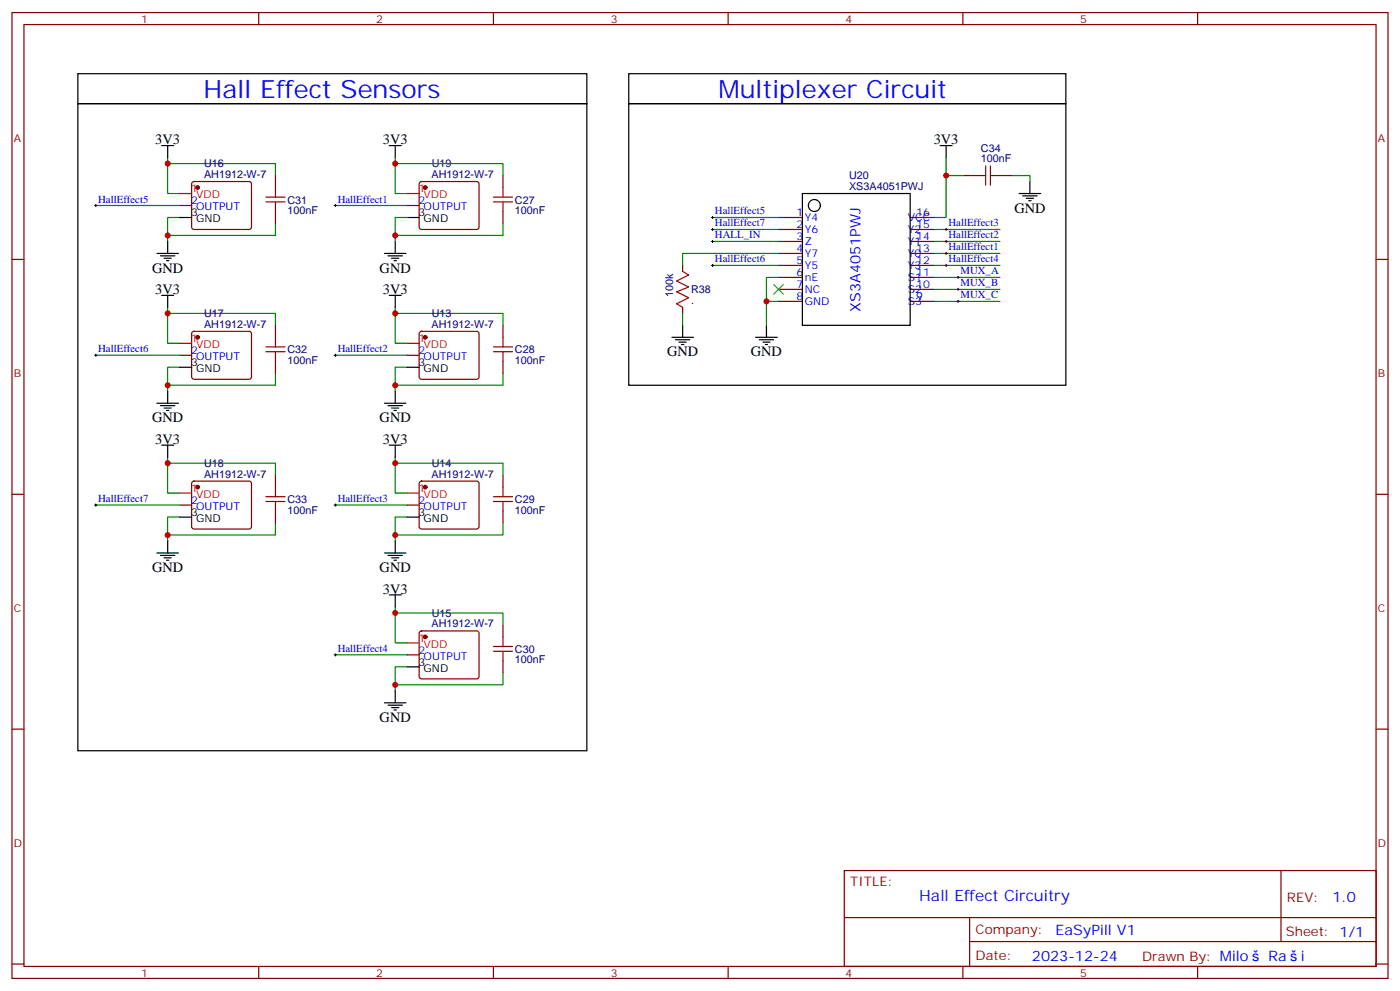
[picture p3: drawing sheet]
<svg xmlns="http://www.w3.org/2000/svg" width="412mm" height="292mm" viewBox="0 0 412 292" stroke-linecap="round" stroke-linejoin="round" font-family="sans-serif">
<g fill="none" stroke="#870000" stroke-width=".35">
<path d="M3.5 3.7h405.4v284.3h-405.4zM7.1 7.2h398.2v277.3h-398.2zM76.2 3.7v3.5M145.3 3.7v3.5M214.5 3.7v3.5M283.6 3.7v3.5M352.8 3.7v3.5M56.7 53.7l.4-.3h16.3l.5 .3 .2 .5v12.7l-.3 .5-.4 .2h-16.3l-.4-.3-.3-.4v-12.7zM81.1 51.7v3.5M123.7 53.7l.5-.3h16.2l.5 .3 .2 .5v12.7l-.2 .5-.5 .2h-16.2l-.5-.3-.2-.4v-12.7zM148.2 51.7v3.5M284 51.7h3.5"/>
<path d="M294.6 51.7h3.5M3.5 76.4h3.6M52.9 60.5h3.5M81.1 62.3v3.5M119.9 60.5h3.6M148.2 62.3v3.5M201.1 78.1v1.8M229.3 64h7.1M229.3 67.6h7.1M229.3 71.1h7.1M229.3 74.6h7.1M229.3 78.1h7.1"/>
<path d="M268.1 64h7.1M268.1 67.6h7.1M268.1 71.1h7.1M268.1 74.6h7.1M268.1 78.1h7.1M405.3 76.4h3.6M56.7 97.7l.4-.2h16.3l.5 .2 .2 .5v12.7l-.3 .5-.4 .3h-16.3l-.4-.3-.3-.5v-12.7zM81.1 95.8v3.5M123.7 97.7l.5-.2h16.2l.5 .2 .2 .5v12.7l-.2 .5-.5 .3h-16.2l-.5-.3-.2-.5v-12.7zM148.2 95.8v3.5M201.1 90.5v1.8M229.3 81.7h7.1"/>
<path d="M229.3 85.2h7.1M229.3 88.7h7.1M268.1 81.7h7.1M268.1 85.2h7.1M268.1 88.7h7.1M52.9 104.6h3.5M81.1 106.4v3.5M119.9 104.6h3.6M148.2 106.4v3.5M81.1 139.9v3.5M148.2 139.9v3.5M3.5 145.5h3.6"/>
<path d="M52.9 148.7h3.5M56.7 141.8l.4-.2h16.3l.5 .2 .2 .5v12.7l-.3 .5-.4 .3h-16.3l-.4-.3-.3-.5v-12.7zM81.1 150.5v3.5M119.9 148.7h3.6M123.7 141.8l.5-.2h16.2l.5 .2 .2 .5v12.7l-.2 .5-.5 .3h-16.2l-.5-.3-.2-.5v-12.7zM148.2 150.5v3.5M405.3 145.5h3.6M119.9 192.8h3.6M123.7 185.9l.5-.2h16.2l.5 .2 .2 .5v12.7l-.2 .5-.5 .2h-16.2l-.5-.2-.2-.5v-12.7zM148.2 184v3.5M148.2 194.6v3.5M3.5 214.7h3.6"/>
<path d="M405.3 214.7h3.6M248.7 256.3h156.6v28.2h-156.6zM377.3 256.3v20.9M248.7 270.1h156.5M285.6 277.2h119.6M285.6 270.1v14.2M3.5 283.8h3.6M76.2 284.5v3.5M145.3 284.5v3.5M214.5 284.5v3.5M283.6 284.5v3.5M352.8 284.5v3.5"/>
<path d="M405.3 283.8h3.6"/>
</g>
<g fill="#870000" stroke="#870000" stroke-width=".35">
<circle cx="125.2" cy="55.2" r=".53"/>
<circle cx="125.2" cy="99.3" r=".53"/>
<circle cx="125.2" cy="143.4" r=".53"/>
<circle cx="125.2" cy="187.5" r=".53"/>
<circle cx="58.2" cy="55.2" r=".53"/>
<circle cx="58.2" cy="99.3" r=".53"/>
<circle cx="58.2" cy="143.4" r=".53"/>
</g>
<path d="M52.9 57h3.5M119.9 57h3.6M52.9 101.1h3.5M119.9 101.1h3.6M52.9 145.2h3.5M119.9 145.2h3.6M119.9 189.3h3.6" fill="none" stroke="#f00" stroke-width=".35"/>
<g fill="none" stroke="#000" stroke-width=".35">
<path d="M22.9 30.5h150v190.5h-150zM22.9 21.7h150v8.8h-150zM185.2 30.5h128.8v82.9h-128.8zM185.2 21.7h128.8v8.8h-128.8zM47.6 42.9h3.6M49.4 42.9v3.5M114.7 42.9h3.5M116.4 42.9v3.5M236.4 57h31.7v38.8h-31.7zM276.9 42.9h3.6M278.7 42.9v3.5M300.2 57h6.4"/>
<path d="M301.3 57.7h4.2M302.3 58.4h2.1M303 59.1h.7M303.4 53.4v3.6M46.2 74.6h6.4M47.3 75.3h4.2M48.3 76h2.1M49 76.7h.7M49.4 71.1v3.5M52.9 64h3.5M113.2 74.6h6.4M114.3 75.3h4.2"/>
<path d="M115.4 76h2.1M116.1 76.7h.7M116.4 71.1v3.5M119.9 64h3.6M47.6 87h3.6M49.4 87v3.5M114.7 87h3.5M116.4 87v3.5M197.9 99.3h6.4M201.1 95.8v3.5M222.6 99.3h6.4M225.8 95.8v3.5"/>
<path d="M46.2 118.7h6.4M47.3 119.4h4.2M49.4 115.2v3.5M52.9 108.1h3.5M113.2 118.7h6.4M114.3 119.4h4.2M116.4 115.2v3.5M119.9 108.1h3.6M199 100h4.2M200 100.7h2.1M200.7 101.4h.7M223.7 100h4.2"/>
<path d="M224.7 100.7h2.1M225.4 101.4h.7M47.6 131.1h3.6M48.3 120.1h2.1M49 120.8h.7M49.4 131.1v3.5M114.7 131.1h3.5M115.4 120.1h2.1M116.1 120.8h.7M116.4 131.1v3.5M49.4 159.3v3.5M52.9 152.2h3.5"/>
<path d="M116.4 159.3v3.5M119.9 152.2h3.6M46.2 162.8h6.4M47.3 163.5h4.2M48.3 164.2h2.1M49 164.9h.7M113.2 162.8h6.4M114.3 163.5h4.2M114.7 175.2h3.5M115.4 164.2h2.1M116.1 164.9h.7M116.4 175.2v3.5"/>
<path d="M119.9 196.3h3.6M113.2 206.9h6.4M114.3 207.6h4.2M115.4 208.3h2.1M116.1 209h.7M116.4 203.4v3.5"/>
<circle cx="239.9" cy="60.5" r="1.76"/>
</g>
<g fill="none" stroke="#008700" stroke-width=".35">
<path d="M49.4 48.2h31.7v3.5M49.4 46.4v10.6h3.5M116.4 46.4v10.6h3.5M116.4 48.2h31.8v3.5M278.7 46.4v17.6h-3.5M278.7 51.7h5.3M298.1 51.7h5.3v1.7M28.2 60.5h24.7M52.9 64h-3.5v7.1M81.1 65.8v3.5h-31.7M98.8 60.5h21.1M119.9 64h-3.5v7.1"/>
<path d="M148.2 65.8v3.5h-31.8M209.9 67.6h19.4M209.9 64h19.4M209.9 71.1h19.4M209.9 78.1h19.4M229.3 74.6h-28.2v3.5M275.2 67.6h19.4M275.2 71.1h19.4M275.2 74.6h19.4M275.2 78.1h19.4M49.4 92.3h31.7v3.5M49.4 90.5v10.6h3.5"/>
<path d="M116.4 92.3h31.8v3.5M116.4 90.5v10.6h3.5M201.1 92.3v3.5M229.3 88.7h-3.5v7.1M229.3 81.7h-3.5v7M275.2 81.7h19.4M275.2 85.2h19.4M275.2 88.7h19.4M28.2 104.6h24.7M52.9 108.1h-3.5v7.1M81.1 109.9v3.5h-31.7M98.8 104.6h21.1"/>
<path d="M119.9 108.1h-3.5v7.1M148.2 109.9v3.5h-31.8M49.4 136.3h31.7v3.6M49.4 134.6v10.6h3.5M116.4 136.3h31.8v3.6M116.4 134.6v10.6h3.5M28.2 148.7h24.7M52.9 152.2h-3.5v7.1M81.1 154v3.5h-31.7M98.8 148.7h21.1M119.9 152.2h-3.5v7.1M148.2 154v3.5h-31.8"/>
<path d="M116.4 178.7v10.6h3.5M98.8 192.8h21.1M116.4 180.4h31.8v3.6M119.9 196.3h-3.5v7.1M148.2 198.1v3.5h-31.8"/>
</g>
<g fill="none" stroke="#a10000" stroke-width=".35">
<path d="M78.3 59.4h5.7M78.3 58h5.7M81.1 55.2v2.8M81.1 59.4v2.9M145.3 59.4h5.7M145.3 58h5.7M148.2 55.2v2.8M148.2 59.4v2.9M287.5 51.7h2.8M290.3 48.9v5.6M291.7 48.9v5.6M291.7 51.7h2.9"/>
<path d="M201.1 79.9l1.7 1.1-3.5 1.7 3.5 1.8-3.5 1.4 3.5 1.8-3.5 1.7 1.8 1.1M81.1 99.3v2.8M148.2 99.3v2.8M78.3 103.5h5.7M78.3 102.1h5.7M81.1 103.5v2.9M145.3 103.5h5.7M145.3 102.1h5.7M148.2 103.5v2.9M78.3 147.6h5.7M78.3 146.2h5.7M81.1 143.4v2.8"/>
<path d="M81.1 147.6v2.9M145.3 147.6h5.7M145.3 146.2h5.7M148.2 143.4v2.8M148.2 147.6v2.9M145.3 191.7h5.7M145.3 190.3h5.7M148.2 187.5v2.8M148.2 191.7v2.9"/>
</g>
<g fill="none" stroke="#000" stroke-width=".29">
<path d="M27.9 60.5h.7M28.2 60.1v.8M98.4 60.5h.7M98.8 60.1v.8M209.5 67.6h.8M209.5 71.1h.8M209.5 78.1h.8M209.5 64h.8M209.9 63.7v.7M209.9 67.2v.7M209.9 70.7v.7M209.9 77.8v.7"/>
<path d="M278.3 67.6h.7M278.3 71.1h.7M278.3 74.6h.7M278.3 78.1h.7M278.7 67.2v.7M278.7 70.7v.7M278.7 74.3v.7M278.7 77.8v.7M281.9 81.7h.7M281.9 85.2h.7M281.9 88.7h.7M282.2 81.3v.7"/>
<path d="M282.2 84.8v.7M282.2 88.4v.7M27.9 104.6h.7M28.2 104.2v.8M98.4 104.6h.7M98.8 104.2v.8M27.9 148.7h.7M28.2 148.3v.7M98.4 148.7h.7M98.8 148.3v.7M98.4 192.8h.7M98.8 192.4v.7"/>
</g>
<path d="M227.9 83.8l2.8 2.8M230.7 83.8l-2.8 2.8" fill="none" stroke="#3c3" stroke-width=".35"/>
<g fill="#c00">
<circle cx="116.4" cy="48.2" r=".88"/>
<circle cx="116.4" cy="69.3" r=".88"/>
<circle cx="116.4" cy="113.4" r=".88"/>
<circle cx="116.4" cy="92.3" r=".88"/>
<circle cx="116.4" cy="157.5" r=".88"/>
<circle cx="116.4" cy="136.3" r=".88"/>
<circle cx="116.4" cy="201.6" r=".88"/>
<circle cx="116.4" cy="180.4" r=".88"/>
<circle cx="49.4" cy="69.3" r=".88"/>
<circle cx="49.4" cy="48.2" r=".88"/>
<circle cx="49.4" cy="113.4" r=".88"/>
<circle cx="49.4" cy="92.3" r=".88"/>
<circle cx="49.4" cy="157.5" r=".88"/>
<circle cx="49.4" cy="136.3" r=".88"/>
<circle cx="225.8" cy="88.7" r=".88"/>
<circle cx="278.7" cy="51.7" r=".88"/>
</g>
<g font-size="7.4" fill="#00f">
<text x="60" y="28.8">Hall Effect Sensors</text>
<text x="211.7" y="28.8">Multiplexer Circuit</text>
</g>
<text font-size="4.6" fill="#00f" x="270.8" y="265.3">Hall Effect Circuitry</text>
<g font-size="4.2">
<text x="45.7" y="42.5">3V3</text>
<text x="112.8" y="42.5">3V3</text>
<text x="275.1" y="42.5">3V3</text>
<text x="298.8" y="62.6">GND</text>
<text x="44.8" y="80.3">GND</text>
<text x="111.8" y="80.3">GND</text>
<text x="45.7" y="86.6">3V3</text>
<text x="112.8" y="86.6">3V3</text>
<text x="196.5" y="105">GND</text>
<text x="221.2" y="105">GND</text>
<text x="44.8" y="124.4">GND</text>
<text x="111.8" y="124.4">GND</text>
<text x="45.7" y="130.7">3V3</text>
<text x="112.8" y="130.7">3V3</text>
<text x="44.8" y="168.5">GND</text>
<text x="111.8" y="168.5">GND</text>
<text x="112.8" y="174.8">3V3</text>
<text x="111.8" y="212.5">GND</text>
</g>
<g font-size="4.2" fill="#00f">
<text x="253.4" y="91.9" transform="rotate(-90 253.4 91.9)">XS3A4051PWJ</text>
<text x="392.5" y="265.6">1.0</text>
<text x="310.9" y="275.1">EaSyPill V1</text>
<text x="304" y="282.9">2023-12-24</text>
<text x="373.5" y="282.8">Ra</text>
<text x="383.2" y="282.8">i</text>
</g>
<g font-size="3.9" fill="#800">
<text x="250.5" y="260.9">TITLE:</text>
<text x="379.1" y="265.6">REV:</text>
<text x="287.4" y="275.1">Company:</text>
<text x="378.7" y="275.7">Sheet: 1/1</text>
<text x="287.4" y="282.8">Date:</text>
<text x="336.4" y="282.8">Drawn By: Milo</text>
</g>
<g font-size="3.2" fill="#800">
<text x="41.6" y="6.7">1</text>
<text x="110.8" y="6.7">2</text>
<text x="179.9" y="6.7">3</text>
<text x="249.1" y="6.7">4</text>
<text x="318.2" y="6.7">5</text>
<text x="4.1" y="41.8">A</text>
<text x="405.9" y="41.8">A</text>
<text x="4.1" y="110.9">B</text>
<text x="405.9" y="110.9">B</text>
<text x="4.1" y="180.1">C</text>
<text x="405.9" y="180.1">C</text>
<text x="4.1" y="249.2">D</text>
<text x="405.9" y="249.2">D</text>
<text x="41.6" y="287.5">1</text>
<text x="110.8" y="287.5">2</text>
<text x="179.9" y="287.5">3</text>
<text x="249.1" y="287.5">4</text>
<text x="318.2" y="287.5">5</text>
</g>
<g font-size="3.2" fill="#000080">
<text x="288.9" y="47.8">100nF</text>
<text x="288.9" y="44.7">C34</text>
<text x="60.1" y="52.4">AH1912-W-7</text>
<text x="60.1" y="49.3">U16</text>
<text x="127.2" y="52.4">AH1912-W-7</text>
<text x="127.2" y="49.3">U19</text>
<text x="250.1" y="52.7">U20</text>
<text x="84.7" y="59.9">C31</text>
<text x="151.7" y="59.9">C27</text>
<text x="250.1" y="55.9">XS3A4051PWJ</text>
<text x="84.7" y="63">100nF</text>
<text x="151.7" y="63">100nF</text>
<text x="198.3" y="87.3" transform="rotate(-90 198.3 87.3)">100k</text>
<text x="203.6" y="89.5">.</text>
<text x="203.6" y="86.4">R38</text>
<text x="60.1" y="93.4">U17</text>
<text x="127.2" y="93.4">U13</text>
<text x="60.1" y="96.5">AH1912-W-7</text>
<text x="127.2" y="96.5">AH1912-W-7</text>
<text x="84.7" y="107.1">100nF</text>
<text x="84.7" y="104">C32</text>
<text x="151.7" y="107.1">100nF</text>
<text x="151.7" y="104">C28</text>
<text x="60.1" y="137.5">U18</text>
<text x="127.2" y="137.5">U14</text>
<text x="60.1" y="140.6">AH1912-W-7</text>
<text x="127.2" y="140.6">AH1912-W-7</text>
<text x="84.7" y="148.1">C33</text>
<text x="151.7" y="148.1">C29</text>
<text x="84.7" y="151.2">100nF</text>
<text x="151.7" y="151.2">100nF</text>
<text x="127.2" y="184.7">AH1912-W-7</text>
<text x="127.2" y="181.6">U15</text>
<text x="151.7" y="195.3">100nF</text>
<text x="151.7" y="192.2">C30</text>
</g>
<g font-size="3.2" fill="#00f">
<text x="28.9" y="59.6">HallEffect5</text>
<text x="99.5" y="59.6">HallEffect1</text>
<text x="56.3" y="60.1">2</text>
<text x="57.7" y="61.9">OUTPUT</text>
<text x="123.3" y="60.1">2</text>
<text x="124.8" y="61.9">OUTPUT</text>
<text x="210.6" y="63.1">HallEffect5</text>
<text x="234.6" y="63.7">1</text>
<text x="237.1" y="65.1">Y4</text>
<text x="267.4" y="65.1">VCC</text>
<text x="269.9" y="63.7">16</text>
<text x="210.6" y="66.7">HallEffect7</text>
<text x="210.6" y="70.2">HALL_IN</text>
<text x="234.6" y="67.2">2</text>
<text x="234.6" y="70.7">3</text>
<text x="237.1" y="68.6">Y6</text>
<text x="267.4" y="68.6">Y2</text>
<text x="269.9" y="70.7">14</text>
<text x="269.9" y="67.2">15</text>
<text x="279.4" y="66.7">HallEffect3</text>
<text x="279.4" y="70.2">HallEffect2</text>
<text x="210.6" y="77.3">HallEffect6</text>
<text x="234.6" y="74.3">4</text>
<text x="234.6" y="77.8">5</text>
<text x="237.1" y="72.1">Z</text>
<text x="237.1" y="75.7">Y7</text>
<text x="267.4" y="75.7">Y0</text>
<text x="267.4" y="72.1">Y1</text>
<text x="269.9" y="77.8">12</text>
<text x="269.9" y="74.3">13</text>
<text x="279.4" y="73.7">HallEffect1</text>
<text x="279.4" y="77.3">HallEffect4</text>
<text x="234.6" y="81.3">6</text>
<text x="237.1" y="79.2">Y5</text>
<text x="237.1" y="82.7">nE</text>
<text x="267.4" y="82.7">S1</text>
<text x="267.4" y="79.2">Y3</text>
<text x="269.9" y="81.3">11</text>
<text x="282.9" y="80.8">MUX_A</text>
<text x="234.6" y="84.8">7</text>
<text x="234.6" y="88.4">8</text>
<text x="237.1" y="86.3">NC</text>
<text x="237.1" y="89.8">GND</text>
<text x="267.4" y="89.8">S3</text>
<text x="267.4" y="86.3">S2</text>
<text x="269.9" y="88.4">9</text>
<text x="269.9" y="84.8">10</text>
<text x="282.9" y="84.3">MUX_B</text>
<text x="282.9" y="87.8">MUX_C</text>
<text x="28.9" y="103.7">HallEffect6</text>
<text x="56.3" y="104.2">2</text>
<text x="57.7" y="106">OUTPUT</text>
<text x="99.5" y="103.7">HallEffect2</text>
<text x="123.3" y="104.2">2</text>
<text x="124.8" y="106">OUTPUT</text>
<text x="28.9" y="147.8">HallEffect7</text>
<text x="56.3" y="148.3">2</text>
<text x="99.5" y="147.8">HallEffect3</text>
<text x="123.3" y="148.3">2</text>
<text x="57.7" y="150.1">OUTPUT</text>
<text x="124.8" y="150.1">OUTPUT</text>
<text x="99.5" y="191.9">HallEffect4</text>
<text x="123.3" y="192.4">2</text>
<text x="124.8" y="194.2">OUTPUT</text>
</g>
<g font-size="3.2" fill="#f00">
<text x="56.3" y="56.6">1</text>
<text x="57.7" y="58.4">VDD</text>
<text x="123.3" y="56.6">1</text>
<text x="124.8" y="58.4">VDD</text>
<text x="56.3" y="100.7">1</text>
<text x="123.3" y="100.7">1</text>
<text x="57.7" y="102.5">VDD</text>
<text x="124.8" y="102.5">VDD</text>
<text x="56.3" y="144.8">1</text>
<text x="57.7" y="146.6">VDD</text>
<text x="123.3" y="144.8">1</text>
<text x="124.8" y="146.6">VDD</text>
<text x="123.3" y="188.9">1</text>
<text x="124.8" y="190.7">VDD</text>
</g>
<g font-size="3.2">
<text x="56.3" y="63.7">3</text>
<text x="57.7" y="65.4">GND</text>
<text x="123.3" y="63.7">3</text>
<text x="124.8" y="65.4">GND</text>
<text x="56.3" y="107.8">3</text>
<text x="123.3" y="107.8">3</text>
<text x="57.7" y="109.5">GND</text>
<text x="124.8" y="109.5">GND</text>
<text x="56.3" y="151.9">3</text>
<text x="57.7" y="153.6">GND</text>
<text x="123.3" y="151.9">3</text>
<text x="124.8" y="153.6">GND</text>
<text x="123.3" y="196">3</text>
<text x="124.8" y="197.7">GND</text>
</g>
</svg>
